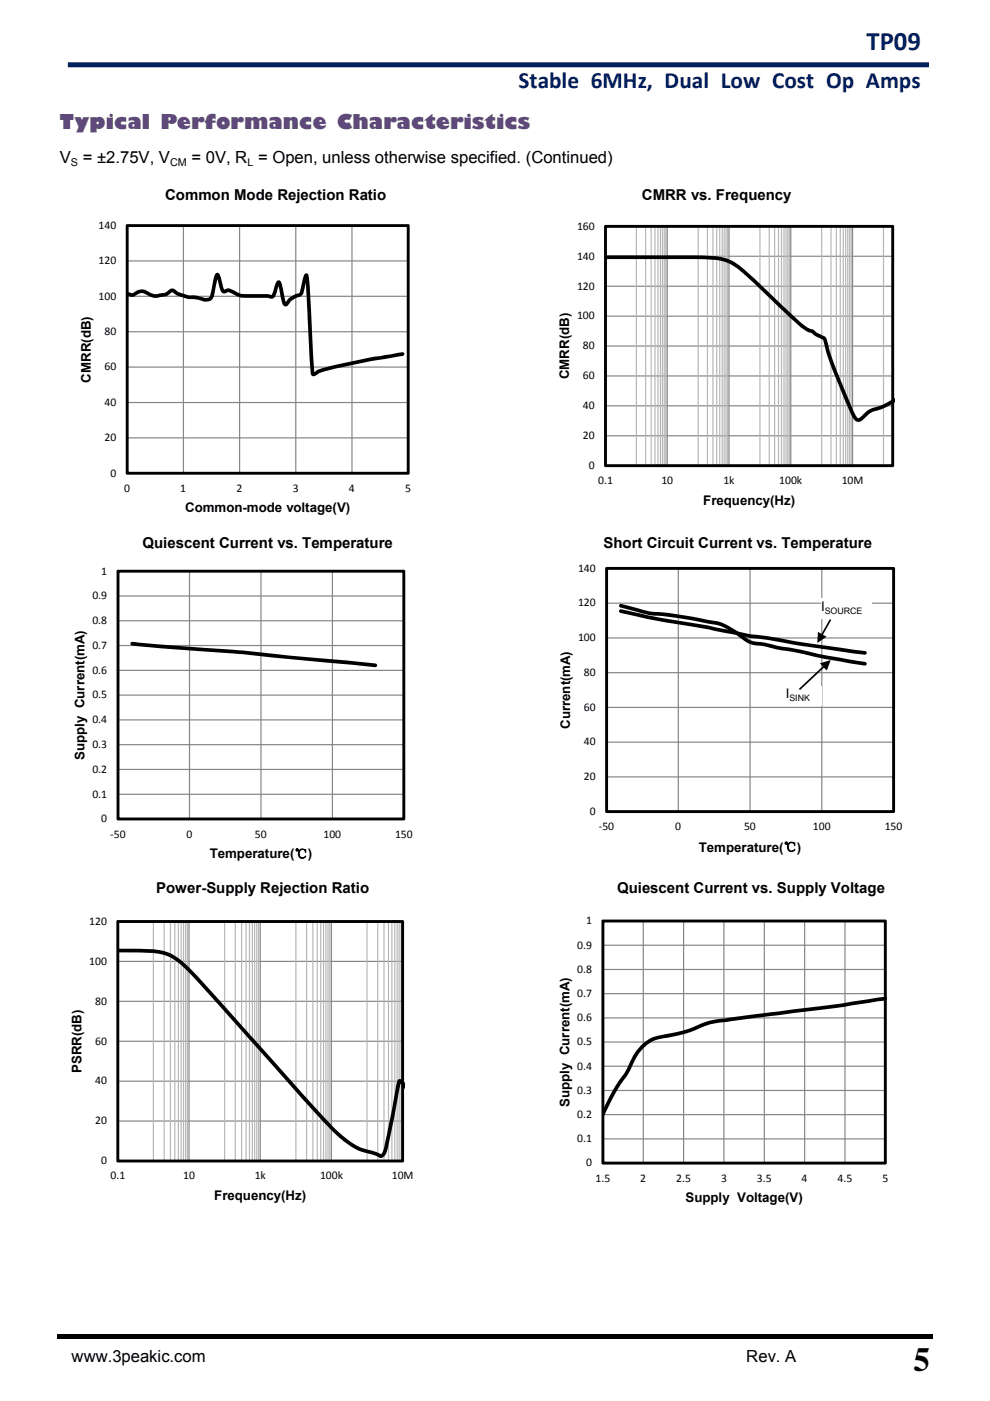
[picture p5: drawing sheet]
<svg xmlns="http://www.w3.org/2000/svg" width="210mm" height="297mm" viewBox="0 0 210 297" stroke-linecap="round" stroke-linejoin="round" font-family="sans-serif">
<path d="M12.2 282.7h185.6v1.1h-185.6z" fill="#000"/>
<path d="M12.7 284.3h163.4v7.5h-163.4z" fill="#fff"/>
<path d="M14.4 13.7h182.6" fill="none" stroke="#002060" stroke-width="1.1" stroke-linecap="butt"/>
<g fill="#fff">
<path d="M14.6 45.2h80.2v66h-80.2z"/>
<path d="M27 47.8h59.6v52.6h-59.6z"/>
</g>
<g fill="#868686">
<path d="M27 100.2h59.6v.3h-59.6zM27 92.7h59.6v.3h-59.6zM27 85.2h59.6v.3h-59.6zM27 77.7h59.6v.3h-59.6zM27 70.2h59.6v.3h-59.6zM27 62.7h59.6v.2h-59.6zM27 55.2h59.6v.3h-59.6zM27 47.7h59.6v.3h-59.6z"/>
<path d="M26.9 47.8h.2v52.5h-.2zM38.8 47.8h.2v52.5h-.2zM50.7 47.8h.2v52.5h-.2zM62.6 47.8h.3v52.5h-.3zM74.5 47.8h.3v52.5h-.3zM86.4 47.8h.3v52.5h-.3z"/>
</g>
<g fill="#000">
<path d="M26.9 61.9l1.3 .2a2.69 2.69 0 0 1 3.7 0 4.5 4.5 0 0 0 3.5-.2l.8-.7h.7a7.8 7.8 0 0 0 4.8 1.5l1.5 .4a1.38 1.38 0 0 0 1.3-.3l1-4.5a.56 .56 0 0 1 .5-.5 .56 .56 0 0 1 .6 .4l1 3.3-.1-.1 .8-.3 1 .3a5.2 5.2 0 0 0 3.9 1h3.7l.7 .2 .3-.6a5.2 5.2 0 0 1 .9-2.5 .54 .54 0 0 1 .8 .3l1.1 4.5-.2-.1 .7-1 2.4-1.2 .9-3.6a.49 .49 0 0 1 .4-.5 .49 .49 0 0 1 .5 .4l.3 2.4 1 18.5-.3-.2 .8-.5a123.2 123.2 0 0 1 18.3-3.8 .39 .39 0 0 1 .3 .4 .39 .39 0 0 1-.4 .4l-6.5 1-7.3 1.5-3.9 1.1-1 .7a.59 .59 0 0 1-.8-.6l-1-18.3-.2-2.4 .2 .2 .3-.1-.4 1.7a3.2 3.2 0 0 1-1.1 2.6l-.9 .2-1 .7-.9 1.1h-.6a2 2 0 0 1-.7-1.7l-.7-3.1 .2 .1 .2-.1-.8 2.5-.6 .7-4.1-.2a7.8 7.8 0 0 1-3.9-.5l-1.5-.7-.4 .2a.8 .8 0 0 1-1.1-.2l-1-3.4h.4l-.4 1.4a9.3 9.3 0 0 1-.9 3.6 2.8 2.8 0 0 1-2.9 .1l-1-.2a6.6 6.6 0 0 1-4.6-1.5v.1a5 5 0 0 1-4.6 .9l-1.1-.6a2.34 2.34 0 0 0-2.5 .6l-1.4-.3z"/>
<path d="M26.7 47.7l.3-.2 59.7 .1 .2 .2-.1 52.7-.2 .1h-59.8l-.1-.3zM27 48.1l.3-.3v52.5l-.3-.3h59.6l-.3 .3v-52.5l.3 .3z"/>
</g>
<g fill="#fff">
<path d="M116.2 45.9h79.5v65.3h-79.5z"/>
<path d="M128.4 48h61v50.8h-61z"/>
</g>
<path d="M128.4 98.6h61v.3h-61zM128.4 92.3h61v.2h-61zM128.4 85.9h61v.3h-61zM128.4 79.6h61v.2h-61zM128.4 73.2h61v.3h-61zM128.4 66.9h61v.3h-61zM128.4 60.6h61v.2h-61zM128.4 54.2h61v.3h-61zM128.4 47.9h61v.2h-61z" fill="#868686"/>
<path d="M134.9 48h.2v50.7h-.2zM136.8 48h.3v50.7h-.3zM138 48h.2v50.7h-.2zM138.8 48h.2v50.7h-.2zM139.4 48h.3v50.7h-.3zM140 48h.2v50.7h-.2zM140.4 48h.2v50.7h-.2zM140.8 48h.2v50.7h-.2zM141.1 48h.3v50.7h-.3zM148 48h.2v50.7h-.2zM149.9 48h.3v50.7h-.3zM151.1 48h.2v50.7h-.2zM151.9 48h.2v50.7h-.2zM152.5 48h.3v50.7h-.3zM153.1 48h.2v50.7h-.2zM153.5 48h.2v50.7h-.2zM153.9 48h.2v50.7h-.2zM154.2 48h.3v50.7h-.3zM161.1 48h.2v50.7h-.2zM163 48h.3v50.7h-.3zM164.2 48h.2v50.7h-.2zM165 48h.2v50.7h-.2zM165.6 48h.3v50.7h-.3zM166.2 48h.2v50.7h-.2zM166.6 48h.2v50.7h-.2zM167 48h.2v50.7h-.2zM167.3 48h.3v50.7h-.3zM174.2 48h.2v50.7h-.2zM176.1 48h.3v50.7h-.3zM177.3 48h.2v50.7h-.2zM178.1 48h.3v50.7h-.3zM178.7 48h.3v50.7h-.3zM179.2 48h.3v50.7h-.3zM179.7 48h.2v50.7h-.2zM180.1 48h.2v50.7h-.2zM180.4 48h.3v50.7h-.3zM187.3 48h.2v50.7h-.2zM189.2 48h.3v50.7h-.3z" fill="#b7b7b7"/>
<path d="M128.3 48h.2v50.7h-.2zM141.4 48h.2v50.7h-.2zM154.5 48h.2v50.7h-.2zM167.6 48h.3v50.7h-.3zM180.7 48h.3v50.7h-.3z" fill="#868686"/>
<g fill="#000">
<path d="M128.4 54.1h17.1a35.7 35.7 0 0 1 8.5 .7 14 14 0 0 1 5.2 3.5l7.2 6.9a34.7 34.7 0 0 0 5.2 4.4l.8 .2a5.9 5.9 0 0 0 2.5 1.5l.4 .5a89.6 89.6 0 0 0 6.5 16.8l.4 .1 .7-.7a5.1 5.1 0 0 1 3.4-1.8l2.3-1.1 1.1-.8v-1.5v2.2l-.2 .4a20.6 20.6 0 0 1-4.8 2.1l-.8 .7a2.68 2.68 0 0 1-1.7 1.3 1.5 1.5 0 0 1-1.5-1.3l-1.6-3.5a71.1 71.1 0 0 1-4.5-12.6l-1.6-.8-.9-.7a6.8 6.8 0 0 1-3.5-2.3l-2.4-2.3a126.5 126.5 0 0 0-10.5-9.5 10.6 10.6 0 0 0-6.4-1.5l-20.9-.1z"/>
<path d="M128.2 47.8l.2-.1h61.1l.2 .3-.1 50.9-.3 .1h-61l-.2-.3zM128.4 48.3l.3-.3v50.7l-.3-.3h60.9l-.3 .3v-50.7l.3 .3z"/>
</g>
<g fill="#fff">
<path d="M12.7 118.3h80v65.1h-80z"/>
<path d="M25 121.1h60.7v52.6h-60.7z"/>
</g>
<g fill="#868686">
<path d="M25 173.5h60.7v.3h-60.7zM25 168.3h60.7v.2h-60.7zM25 163h60.7v.3h-60.7zM25 157.8h60.7v.2h-60.7zM25 152.5h60.7v.3h-60.7zM25 147.3h60.7v.2h-60.7zM25 142h60.7v.3h-60.7zM25 136.7h60.7v.3h-60.7zM25 131.5h60.7v.2h-60.7zM25 126.2h60.7v.3h-60.7zM25 121h60.7v.2h-60.7z"/>
<path d="M24.9 121.1h.2v52.6h-.2zM40.1 121.1h.2v52.6h-.2zM55.2 121.1h.3v52.6h-.3zM70.4 121.1h.2v52.6h-.2zM85.5 121.1h.3v52.6h-.3z"/>
</g>
<g fill="#000">
<path d="M27.7 136.2l.4-.1 12.7 1.1a484.4 484.4 0 0 1 25.1 2.2l13.7 1.3a.39 .39 0 0 1 .4 .4 .39 .39 0 0 1-.4 .4l-15.6-1.5a781.5 781.5 0 0 0-33.1-2.8l-2.9-.3a.4 .4 0 0 1-.3-.7z"/>
<path d="M24.8 120.9l.2-.1h60.8l.2 .3-.1 52.7-.3 .1h-60.7l-.2-.3zM25 121.4l.3-.3v52.5l-.3-.3h60.6l-.3 .3v-52.5l.3 .3z"/>
</g>
<g fill="#fff">
<path d="M116 118.3h80v65.1h-80z"/>
<path d="M128.7 120.5h60.8v51.6h-60.8z"/>
</g>
<g fill="#868686">
<path d="M128.7 172h60.8v.2h-60.8zM128.7 164.6h60.8v.2h-60.8zM128.7 157.2h60.8v.3h-60.8zM128.7 149.9h60.8v.2h-60.8zM128.7 142.5h60.8v.2h-60.8zM128.7 135.1h60.8v.3h-60.8zM128.7 127.8h60.8v.2h-60.8zM128.7 120.4h60.8v.2h-60.8z"/>
<path d="M128.5 120.5h.3v51.6h-.3zM143.7 120.5h.3v51.6h-.3zM159 120.5h.2v51.6h-.2zM174.2 120.5h.2v51.6h-.2zM189.4 120.5h.3v51.6h-.3z"/>
</g>
<g fill="#000">
<path d="M131.4 129.3l.4-.1 7.2 1.6 12.2 2.1a142.7 142.7 0 0 0 13.7 2.3l5.2 1 13.4 1.8a.39 .39 0 0 1 .3 .5 .39 .39 0 0 1-.4 .3l-13.7-1.9-7.1-1.3-4-.4-8.3-1.8a193.6 193.6 0 0 1-18.9-3.5l-.1-.4zM131.4 128.2l.4-.1 3 .7a17.1 17.1 0 0 0 6.1 1.1l6.1 .9 3 .6a13.9 13.9 0 0 1 8.2 3.7 4.7 4.7 0 0 0 3.1 1l3.6 .8 3.8 .6a169.7 169.7 0 0 0 15 2.9 .39 .39 0 0 1 .1 .5 .39 .39 0 0 1-.4 .2l-9.2-1.5-5.3-1.2-4.2-.7-2.6-.7a7.4 7.4 0 0 1-4.2-1.1l-.2-.1a14.1 14.1 0 0 0-8.6-3.8l-7.9-1.3a19.3 19.3 0 0 1-6.6-1.1l-3-.8a.38 .38 0 0 1-.2-.6z"/>
<path d="M128.4 120.3l.3-.1h61l.1 .3v51.7l-.3 .2-61-.1-.1-.2zM128.7 120.8l.3-.3v51.6l-.3-.3h60.8l-.3 .3v-51.6l.3 .3z"/>
</g>
<g fill="#fff">
<path d="M174.1 126.8h10.7v4.5h-10.7z"/>
<path d="M166.6 145.4h7.8v4.2h-7.8z"/>
</g>
<g fill="#000">
<path d="M176 131.3l.3 .1-1.9 3.5-.3-.2zM173.5 134l1.8 1-1.9 1.3z"/>
<path d="M169.4 146l5.4-5 .2 .3-5.3 5zM173.9 140.6l2.3-.6-.8 2.2z"/>
</g>
<g fill="#fff">
<path d="M12.7 192.6h80v65.1h-80z"/>
<path d="M25 195.4h60.4v50.8h-60.4z"/>
</g>
<path d="M25 246h60.4v.3h-60.4zM25 237.6h60.4v.2h-60.4zM25 229.1h60.4v.3h-60.4zM25 220.6h60.4v.3h-60.4zM25 212.2h60.4v.2h-60.4zM25 203.7h60.4v.3h-60.4zM25 195.2h60.4v.3h-60.4z" fill="#868686"/>
<path d="M32.4 195.4h.3v50.7h-.3zM34.7 195.4h.2v50.7h-.2zM36 195.4h.3v50.7h-.3zM37 195.4h.2v50.7h-.2zM37.7 195.4h.3v50.7h-.3zM38.3 195.4h.2v50.7h-.2zM38.8 195.4h.3v50.7h-.3zM39.2 195.4h.3v50.7h-.3zM39.6 195.4h.3v50.7h-.3zM47.5 195.4h.3v50.7h-.3zM49.8 195.4h.2v50.7h-.2zM51.1 195.4h.3v50.7h-.3zM52.1 195.4h.2v50.7h-.2zM52.8 195.4h.2v50.7h-.2zM53.4 195.4h.3v50.7h-.3zM53.9 195.4h.2v50.7h-.2zM54.3 195.4h.3v50.7h-.3zM54.7 195.4h.3v50.7h-.3zM62.6 195.4h.3v50.7h-.3zM64.9 195.4h.3v50.7h-.3zM66.2 195.4h.3v50.7h-.3zM67.2 195.4h.2v50.7h-.2zM67.9 195.4h.3v50.7h-.3zM68.5 195.4h.2v50.7h-.2zM69 195.4h.3v50.7h-.3zM69.4 195.4h.3v50.7h-.3zM69.8 195.4h.3v50.7h-.3zM77.7 195.4h.3v50.7h-.3zM80 195.4h.2v50.7h-.2zM81.3 195.4h.3v50.7h-.3zM82.3 195.4h.2v50.7h-.2zM83 195.4h.2v50.7h-.2zM83.6 195.4h.3v50.7h-.3zM84.1 195.4h.3v50.7h-.3zM84.5 195.4h.3v50.7h-.3zM84.9 195.4h.3v50.7h-.3z" fill="#b7b7b7"/>
<path d="M24.9 195.4h.2v50.7h-.2zM40 195.4h.2v50.7h-.2zM55.1 195.4h.2v50.7h-.2zM70.2 195.4h.2v50.7h-.2zM85.3 195.4h.2v50.7h-.2z" fill="#868686"/>
<g fill="#000">
<path d="M25 201.1h2.3a28.8 28.8 0 0 1 8.4 .8 17.7 17.7 0 0 1 6.2 5l15.2 17a318 318 0 0 0 15 16.3 13 13 0 0 0 7.1 3.9l1.6 .6-.1 .1a2.56 2.56 0 0 0 .9-2l2.6-13.5a.61 .61 0 0 1 .4-.5 .61 .61 0 0 1 .6 .1 1.47 1.47 0 0 1 .6 1.7v1.4v-.2a2.16 2.16 0 0 0-1.1-2.3l.3-.1-2.5 13.1a3.8 3.8 0 0 1-1.5 3l-.6-.1a8.2 8.2 0 0 0-3.4-1.1 21.6 21.6 0 0 1-8.5-6.5l-20.3-22.6a140.9 140.9 0 0 0-10.5-11.2 9.6 9.6 0 0 0-6.8-2l-5.9-.1z"/>
<path d="M24.7 195.2l.3-.1h60.5l.2 .3v50.9l-.3 .2-60.6-.1-.1-.3zM25 195.7l.3-.3v50.7l-.3-.2h60.4l-.3 .2v-50.7l.3 .3z"/>
</g>
<g fill="#fff">
<path d="M115.9 192.7h80.1v65h-80.1z"/>
<path d="M127.9 195.3h59.9v51.3h-59.9z"/>
</g>
<g fill="#868686">
<path d="M127.9 246.5h59.9v.2h-59.9zM127.9 241.3h59.9v.3h-59.9zM127.9 236.2h59.9v.3h-59.9zM127.9 231.1h59.9v.2h-59.9zM127.9 225.9h59.9v.3h-59.9zM127.9 220.8h59.9v.3h-59.9zM127.9 215.7h59.9v.2h-59.9zM127.9 210.5h59.9v.3h-59.9zM127.9 205.4h59.9v.3h-59.9zM127.9 200.3h59.9v.2h-59.9zM127.9 195.2h59.9v.2h-59.9z"/>
<path d="M127.8 195.3h.2v51.3h-.2zM136.3 195.3h.3v51.3h-.3zM144.9 195.3h.2v51.3h-.2zM153.4 195.3h.3v51.3h-.3zM162 195.3h.2v51.3h-.2zM170.5 195.3h.3v51.3h-.3zM179.1 195.3h.2v51.3h-.2zM187.6 195.3h.3v51.3h-.3z"/>
</g>
<g fill="#000">
<path d="M136.1 221.5a7.6 7.6 0 0 1 4.9-2.2l1.6-.3a26 26 0 0 0 7-2.3l2.9-.6 25.8-3.3 9.4-1.5a.39 .39 0 0 1 .5 .4 .39 .39 0 0 1-.4 .4l-8.9 1.4-24.4 3.1a18.3 18.3 0 0 0-8.1 2.2l-4.8 1.2a8.1 8.1 0 0 0-7.3 5.6 29.6 29.6 0 0 1-3.3 5.3l-2.3 4.6a1.31 1.31 0 0 1-.8 1.1l-.1-.4a3.2 3.2 0 0 1 .8-2.4l2.2-4a49.3 49.3 0 0 0 4-6.8z"/>
<path d="M127.6 195.1l.3-.1h60l.2 .3-.1 51.4-.2 .2h-60.1l-.1-.3zM127.9 195.6l.3-.3v51.3l-.3-.3h59.9l-.3 .3v-51.3l.3 .3z"/>
</g>
<text font-size="7" x="193.8" y="290.7">5</text>
<text font-size="5.7" fill="#002060" x="183.8" y="10.6">TP09</text>
<text font-size="4.9" fill="#002060" x="110" y="18.6">Stable 6MHz, Dual Low Cost Op Amps</text>
<text font-size="4.2" fill="#5f497a" x="12.7" y="27.3">Typical Performance Characteristics</text>
<g font-size="3.5">
<text x="12.7" y="34.6">V</text>
<text x="17.5" y="34.6">= ±2.75V, V</text>
<text x="40.6" y="34.6">= 0V, R = Open, unless otherwise specified. (Continued)</text>
<text x="15.2" y="288.9">www.3peakic.com</text>
<text x="158.3" y="288.9">Rev. A</text>
</g>
<g font-size="3.2">
<text x="35" y="42.5">Common Mode Rejection Ratio</text>
<text x="136.1" y="42.5">CMRR vs. Frequency</text>
<text x="30.2" y="116.2">Quiescent Current vs. Temperature</text>
<text x="128" y="116.2">Short Circuit Current vs. Temperature</text>
<text x="33.1" y="189.4">Power-Supply Rejection Ratio</text>
<text x="130.9" y="189.4">Quiescent Current vs. Supply Voltage</text>
</g>
<g font-size="2.8">
<text x="19.3" y="81.1" transform="rotate(-90 19.3 81.1)">CMRR(dB)</text>
<text x="120.7" y="80.4" transform="rotate(-90 120.7 80.4)">CMRR(dB)</text>
<text x="149.2" y="107">Frequency(Hz)</text>
<text x="39.3" y="108.6">Common-mode voltage(V)</text>
<text x="174.1" y="129.5">I</text>
<text x="166.6" y="148">I</text>
<text x="120.9" y="154.6" transform="rotate(-90 120.9 154.6)">Current(mA)</text>
<text x="17.9" y="161.1" transform="rotate(-90 17.9 161.1)">Supply Current(mA)</text>
<text x="44.5" y="182">Temperature(℃)</text>
<text x="148.2" y="180.6">Temperature(℃)</text>
<text x="17.3" y="227.5" transform="rotate(-90 17.3 227.5)">PSRR(dB)</text>
<text x="120.8" y="234.7" transform="rotate(-90 120.8 234.7)">Supply Current(mA)</text>
<text x="45.4" y="254.4">Frequency(Hz)</text>
<text x="145.4" y="254.9">Supply Voltage(V)</text>
</g>
<g font-size="2.5">
<text x="20.9" y="48.5">140</text>
<text x="122.4" y="48.7">160</text>
<text x="20.9" y="56">120</text>
<text x="122.4" y="55.1">140</text>
<text x="20.9" y="63.5">100</text>
<text x="122.4" y="61.4">120</text>
<text x="22.2" y="71">80</text>
<text x="122.4" y="67.7">100</text>
<text x="123.6" y="74.1">80</text>
<text x="22.2" y="78.5">60</text>
<text x="123.6" y="80.4">60</text>
<text x="22.2" y="86">40</text>
<text x="123.6" y="86.8">40</text>
<text x="22.2" y="93.5">20</text>
<text x="123.6" y="93.1">20</text>
<text x="23.4" y="101">0</text>
<text x="124.9" y="99.4">0</text>
<text x="26.3" y="104.2">0</text>
<text x="38.2" y="104.2">1</text>
<text x="50.2" y="104.2">2</text>
<text x="62.1" y="104.2">3</text>
<text x="74" y="104.2">4</text>
<text x="85.9" y="104.2">5</text>
<text x="126.9" y="102.7">0.1</text>
<text x="140.3" y="102.7">10</text>
<text x="153.4" y="102.7">1k</text>
<text x="165.3" y="102.7">100k</text>
<text x="178.5" y="102.7">10M</text>
<text x="21.5" y="121.8">1</text>
<text x="122.6" y="121.2">140</text>
<text x="19.6" y="127.1">0.9</text>
<text x="122.6" y="128.6">120</text>
<text x="19.6" y="137.6">0.7</text>
<text x="19.6" y="132.3">0.8</text>
<text x="122.6" y="136">100</text>
<text x="19.6" y="142.8">0.6</text>
<text x="123.8" y="143.3">80</text>
<text x="19.6" y="148.1">0.5</text>
<text x="19.6" y="153.3">0.4</text>
<text x="123.8" y="150.7">60</text>
<text x="19.6" y="158.6">0.3</text>
<text x="123.8" y="158.1">40</text>
<text x="19.6" y="163.9">0.2</text>
<text x="123.8" y="165.4">20</text>
<text x="19.6" y="169.1">0.1</text>
<text x="125.1" y="172.8">0</text>
<text x="21.5" y="174.3">0</text>
<text x="23.4" y="177.6">‐50</text>
<text x="39.6" y="177.6">0</text>
<text x="54.1" y="177.6">50</text>
<text x="68.6" y="177.6">100</text>
<text x="83.8" y="177.6">150</text>
<text x="127" y="176">‐50</text>
<text x="143.2" y="176">0</text>
<text x="157.8" y="176">50</text>
<text x="172.4" y="176">100</text>
<text x="187.6" y="176">150</text>
<text x="18.9" y="196.1">120</text>
<text x="124.3" y="196">1</text>
<text x="122.4" y="201.1">0.9</text>
<text x="18.9" y="204.6">100</text>
<text x="122.4" y="206.2">0.8</text>
<text x="20.2" y="213">80</text>
<text x="122.4" y="211.4">0.7</text>
<text x="20.2" y="221.5">60</text>
<text x="122.4" y="221.7">0.5</text>
<text x="122.4" y="216.5">0.6</text>
<text x="122.4" y="226.8">0.4</text>
<text x="20.2" y="229.9">40</text>
<text x="122.4" y="231.9">0.3</text>
<text x="20.2" y="238.4">20</text>
<text x="122.4" y="237">0.2</text>
<text x="122.4" y="242.2">0.1</text>
<text x="21.4" y="246.9">0</text>
<text x="23.4" y="250.1">0.1</text>
<text x="38.8" y="250.1">10</text>
<text x="54" y="250.1">1k</text>
<text x="67.9" y="250.1">100k</text>
<text x="83.1" y="250.1">10M</text>
<text x="124.3" y="247.3">0</text>
<text x="126.3" y="250.5">1.5</text>
<text x="135.8" y="250.5">2</text>
<text x="143.4" y="250.5">2.5</text>
<text x="152.9" y="250.5">3</text>
<text x="160.5" y="250.5">3.5</text>
<text x="170" y="250.5">4</text>
<text x="177.7" y="250.5">4.5</text>
<text x="187.2" y="250.5">5</text>
</g>
<g font-size="2.3">
<text x="15" y="35.2">S</text>
<text x="36.1" y="35.2">CM</text>
<text x="52.5" y="35.2">L</text>
</g>
<g font-size="1.9">
<text x="174.9" y="130.1">SOURCE</text>
<text x="167.4" y="148.7">SINK</text>
</g>
</svg>
